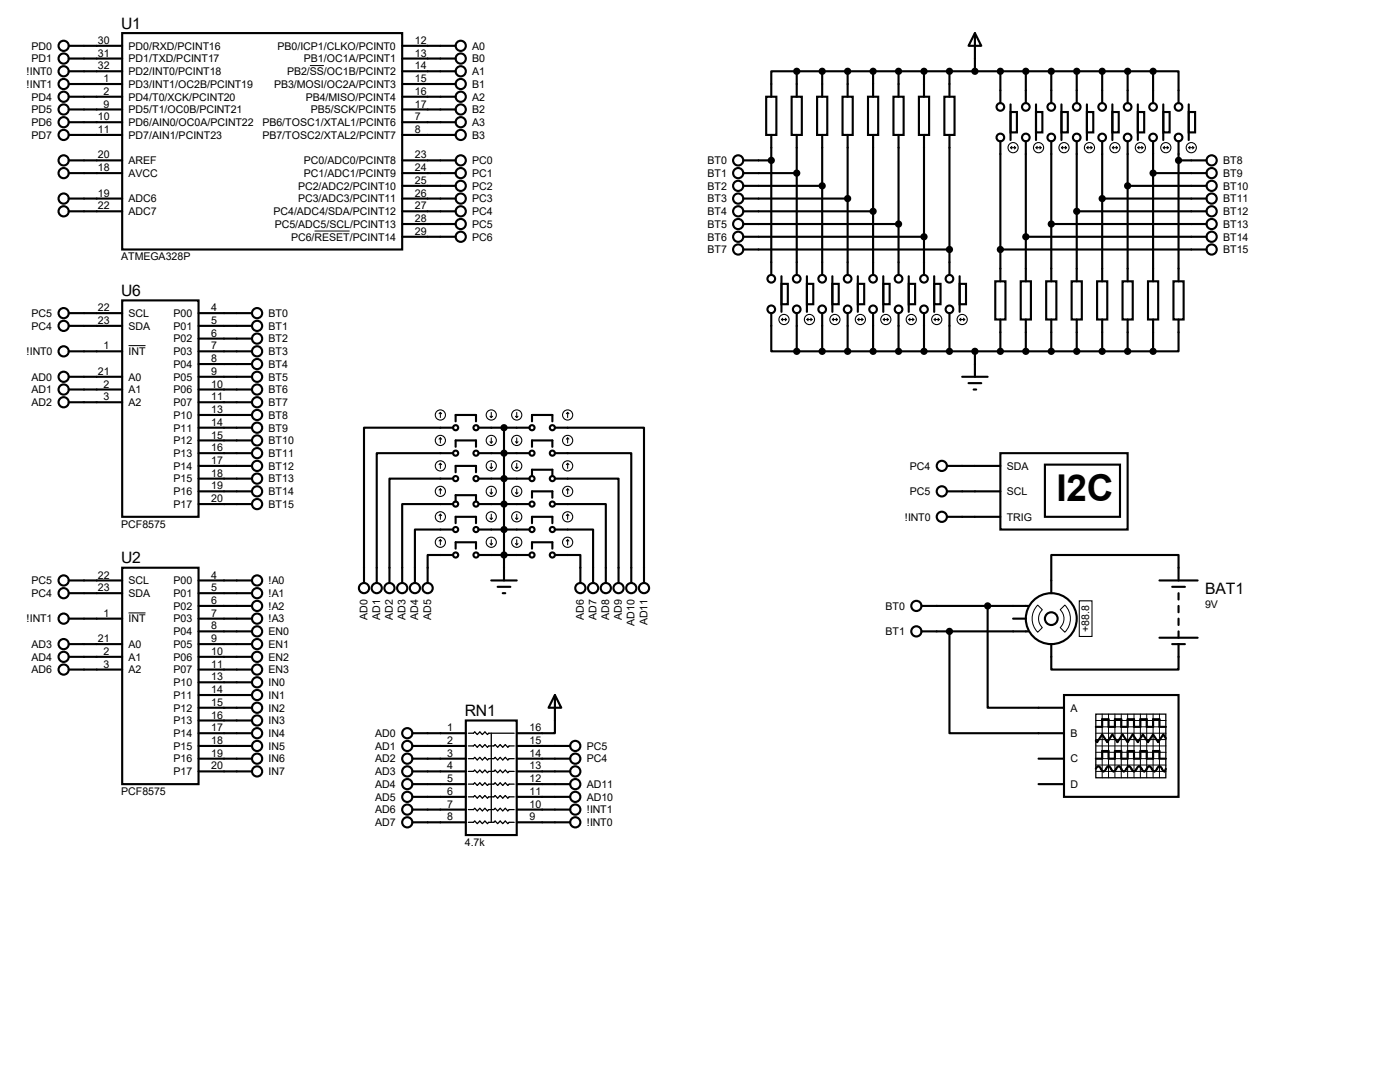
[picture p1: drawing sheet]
<svg xmlns="http://www.w3.org/2000/svg" width="279mm" height="216mm" viewBox="0 0 279 216" stroke-linecap="round" stroke-linejoin="round" font-family="sans-serif">
<g fill="none" stroke="#000" stroke-width=".42">
<path d="M13.7 9.1h10.7M13.7 11.7h10.7M13.7 14.2h10.7M13.7 16.8h10.7M13.7 19.3h10.7M24.4 6.6h55.9v43.2h-55.9zM80.3 9.1h10.6M80.3 11.7h10.6M80.3 14.2h10.6M80.3 16.8h10.6M80.3 19.3h10.6M152.9 19.3h2v7.6h-2z"/>
<path d="M158 19.3h2v7.6h-2zM159 14.2h-5.1v5.1M159 14.2h71.1M159 14.2v5.1M163.1 19.3h2v7.6h-2zM164.1 14.2v5.1M168.1 19.3h2.1v7.6h-2.1zM169.2 14.2v5.1M173.2 19.3h2.1v7.6h-2.1zM174.2 14.2v5.1M178.3 19.3h2v7.6h-2zM179.3 14.2v5.1"/>
<path d="M183.4 19.3h2v7.6h-2zM184.4 14.2v5.1M188.5 19.3h2v7.6h-2zM189.5 14.2v5.1M194.6 6.6l1.2 2.5h-2.5zM194.6 6.6v7.6M199.6 14.2v6.4M204.7 14.2v6.4M209.8 14.2v6.4M214.9 14.2v6.4M220 14.2v6.4M225 14.2v6.4"/>
<path d="M230.1 14.2h5.1v6.4M230.1 14.2v6.4M13.7 21.8h10.7M13.7 24.4h10.7M13.7 26.9h10.7M13.7 39.6h10.7M13.7 32h10.7M13.7 34.5h10.7M80.3 21.8h10.6M80.3 24.4h10.6M80.3 26.9h10.6M80.3 39.6h10.6"/>
<path d="M80.3 32h10.6M80.3 34.5h10.6M80.3 37.1h10.6M148.3 39.6h20.9M148.3 32h5.6M148.3 34.5h10.7M148.3 37.1h15.8M153.9 26.9v28M159 26.9v28M164.1 26.9v28M169.2 26.9v28M174.2 26.9v28"/>
<path d="M179.3 26.9v28M184.4 26.9v28M189.5 26.9v28M199.6 28.2v27.9M201.7 22.4h1.2v4h-1.2zM201.7 20.8v7.1M204.7 28.2v27.9M206.8 22.4h1.2v4h-1.2zM206.8 20.8v7.1M209.8 28.2v27.9M211.8 22.4h1.3v4h-1.3zM211.8 20.8v7.1"/>
<path d="M214.9 28.2v27.9M216.9 22.4h1.3v4h-1.3zM216.9 20.8v7.1M220 39.6h20.8M220 28.2v27.9M222 22.4h1.3v4h-1.3zM222 20.8v7.1M225 37.1h15.8M225 28.2v27.9M227.1 22.4h1.2v4h-1.2zM227.1 20.8v7.1M230.1 34.5h10.7"/>
<path d="M230.1 28.2v27.9M232.2 22.4h1.2v4h-1.2zM232.2 20.8v7.1M235.2 32h5.6M235.2 28.2v27.9M237.2 22.4h1.3v4h-1.3zM237.2 20.8v7.1M13.7 42.2h10.7M24.4 59.9h15.2v43.2h-15.2zM80.3 42.2h10.6M80.3 44.7h10.6M80.3 47.2h10.6"/>
<path d="M148.3 42.2h25.9M148.3 44.7h31M148.3 47.2h36.1M148.3 49.8h41.2M156 56.6h1.2v4.1h-1.2zM156 55.1v7.1M161 56.6h1.3v4.1h-1.3zM161 55.1v7.1M166.1 56.6h1.3v4.1h-1.3zM166.1 55.1v7.1M171.2 56.6h1.3v4.1h-1.3zM171.2 55.1v7.1"/>
<path d="M176.3 56.6h1.2v4.1h-1.2zM176.3 55.1v7.1M181.4 56.6h1.2v4.1h-1.2zM181.4 55.1v7.1M186.4 56.6h1.3v4.1h-1.3zM186.4 55.1v7.1M191.5 56.6h1.3v4.1h-1.3zM191.5 55.1v7.1M198.6 56.1h2.1v7.7h-2.1zM199.6 49.8h41.2M203.7 56.1h2v7.7h-2zM204.7 47.2h36.1"/>
<path d="M208.8 56.1h2v7.7h-2zM209.8 44.7h31M213.9 56.1h2v7.7h-2zM214.9 42.2h25.9M218.9 56.1h2.1v7.7h-2.1zM224 56.1h2.1v7.7h-2.1zM229.1 56.1h2v7.7h-2zM234.2 56.1h2v7.7h-2zM13.7 75.2h10.7M13.7 77.7h10.7M13.7 62.5h10.7M13.7 65h10.7"/>
<path d="M13.7 70.1h10.7M39.6 75.2h10.7M39.6 77.7h10.7M39.6 62.5h10.7M39.6 65h10.7M39.6 72.6h10.7M39.6 67.6h10.7M39.6 70.1h10.7M153.9 62.5v7.6h5.1M159 70.1h71.1M159 62.5v7.6M164.1 62.5v7.6"/>
<path d="M169.2 62.5v7.6M174.2 62.5v7.6M179.3 62.5v7.6M184.4 62.5v7.6M189.5 62.5v7.6M192 75.2h5.1M193.3 76.5h2.5M194.3 77.7h.5M194.6 70.1v5.1M199.6 63.8v6.3M204.7 63.8v6.3M209.8 63.8v6.3"/>
<path d="M214.9 63.8v6.3M220 63.8v6.3M225 63.8v6.3M230.1 63.8v6.3M235.2 63.8v6.3h-5.1M13.7 80.3h10.7M39.6 80.3h10.7M39.6 82.8h10.7M39.6 85.3h10.7M39.6 87.9h10.7M39.6 90.4h10.7M39.6 93h10.7"/>
<path d="M39.6 95.5h10.7M39.6 98h10.7M90.4 95.5h-12.7v20.8M90.4 90.4h-15.2v25.9M90.4 85.3h-17.8v31M90.9 84.1v-1.3h4.1v1.3M90.9 89.2v-1.3h4.1v1.3M90.9 94.2v-1.2h4.1v1.2M95.5 85.3h10.2M95.5 90.4h10.2M95.5 95.5h10.2M100.6 85.3v30.5"/>
<path d="M106.2 84.1v-1.3h4v1.3M106.2 89.2v-1.3h4v1.3M106.2 99.3v-1.3h4v1.3M106.2 95v-1.3h4v1.3M110.7 95.5h12.7v20.8M110.7 90.4h15.3v25.9M110.7 85.3h17.8v31M189 93h10.6M189 98h10.6M199.6 90.4h25.4v15.3h-25.4zM208.5 92.7h15v10.4h-15zM13.7 115.8h10.7"/>
<path d="M13.7 118.4h10.7M24.4 113.3h15.2v43.2h-15.2zM39.6 100.6h10.7M39.6 115.8h10.7M39.6 118.4h10.7M90.4 110.7h-5.1v5.6M90.4 105.7h-7.6v10.6M90.4 100.6h-10.1v15.7M90.9 104.4v-1.3h4.1v1.3M90.9 100.1v-1.3h4.1v1.3M90.9 109.5v-1.3h4.1v1.3M95.5 100.6h10.2"/>
<path d="M95.5 110.7h10.2M95.5 105.7h10.2M98 115.8h5.1M99.3 117.1h2.6M100.3 118.4h.5M106.2 104.4v-1.3h4v1.3M106.2 109.5v-1.3h4v1.3M110.7 110.7h5.1v5.6M110.7 105.7h7.7v10.6M110.7 100.6h10.2v15.7M189 103.1h10.6M231.4 115.8h7.6"/>
<path d="M233.9 117.1h2.6M235.2 115.8v-5.1h-25.4v7.7M235.2 118.4v1.2M13.7 128.5h10.7M13.7 131.1h10.7M13.7 133.6h10.7M13.7 123.4h10.7M39.6 128.5h10.7M39.6 131.1h10.7M39.6 133.6h10.7M39.6 136.1h10.7M39.6 138.7h10.7"/>
<path d="M39.6 126h10.7M39.6 120.9h10.7M39.6 123.4h10.7M110.7 138.7l1.3 2.5h-2.5zM110.7 138.7v7.6h-7.6M183.9 126h21.3M183.9 120.9h21.3M189.5 126v20.3h22.8M197.1 120.9v20.3h15.2M202.2 123.4h2.5M209.8 128.5v5.1h25.4v-5.1M212.3 138.7h22.9v20.3h-22.9z"/>
<path d="M231.4 127.3h7.6M233.9 128.5h2.6M235.2 120.9v1.3M235.2 123.4v1.3M235.2 126v1.3M39.6 141.2h10.7M39.6 143.8h10.7M39.6 146.3h10.7M39.6 148.8h10.7M39.6 151.4h10.7M39.6 153.9h10.7M82.3 146.3h10.7"/>
<path d="M82.3 148.8h10.7M82.3 151.4h10.7M82.3 153.9h10.7M82.3 156.5h10.7M82.3 159h10.7M93 143.8h10.1v22.8h-10.1zM103.1 148.8h10.7M103.1 151.4h10.7M103.1 153.9h10.7M103.1 156.5h10.7M103.1 159h10.7M207.3 151.4h5"/>
<path d="M207.3 156.5h5M218.7 153.4l.5-.5 1 1 1-1 1 1 1.1-1 1 1 1-1 1 1 1-1 1 1 1.1-1 1 1 1-1 1 1 .3-.5M218.7 151.4h1.3v-1.5h1.2v1.5h1.3v-1.5h1.3v1.5h1.2v-1.5h1.3v1.5h1.3v-1.5h1.3v1.5h1.2v-1.5h1.3v1.5h1.3M218.7 145h1.3v-1.5h1.2v1.5h1.3v-1.5h1.3v1.5h1.2v-1.5h1.3v1.5h1.3v-1.5h1.3v1.5h1.2v-1.5h1.3v1.5h1.3M232.7 147.3l-.5-.7-1.1 1.5-1-1.5-1 1.5-1-1.5-1 1.5-1-1.5-1.1 1.5-1-1.5-1 1.5-1-1.5-1 1.5-1-1.5-1.1 1.5-.2-.3M82.3 161.5h10.7M82.3 164.1h10.7M103.1 161.5h10.7M103.1 164.1h10.7"/>
<circle cx="12.7" cy="16.8" r="1.02"/>
<circle cx="12.7" cy="19.3" r="1.02"/>
<circle cx="12.7" cy="9.1" r="1.02"/>
<circle cx="12.7" cy="11.7" r="1.02"/>
<circle cx="12.7" cy="14.2" r="1.02"/>
<circle cx="91.9" cy="19.3" r="1.02"/>
<circle cx="91.9" cy="16.8" r="1.02"/>
<circle cx="91.9" cy="14.2" r="1.02"/>
<circle cx="91.9" cy="11.7" r="1.02"/>
<circle cx="91.9" cy="9.1" r="1.02"/>
<circle cx="12.7" cy="32" r="1.02"/>
<circle cx="12.7" cy="21.8" r="1.02"/>
<circle cx="12.7" cy="24.4" r="1.02"/>
<circle cx="12.7" cy="39.6" r="1.02"/>
<circle cx="12.7" cy="26.9" r="1.02"/>
<circle cx="12.7" cy="34.5" r="1.02"/>
<circle cx="91.9" cy="24.4" r="1.02"/>
<circle cx="91.9" cy="21.8" r="1.02"/>
<circle cx="91.9" cy="26.9" r="1.02"/>
<circle cx="91.9" cy="39.6" r="1.02"/>
<circle cx="91.9" cy="32" r="1.02"/>
<circle cx="91.9" cy="34.5" r="1.02"/>
<circle cx="91.9" cy="37.1" r="1.02"/>
<circle cx="147.3" cy="32" r="1.02"/>
<circle cx="147.3" cy="34.5" r="1.02"/>
<circle cx="147.3" cy="37.1" r="1.02"/>
<circle cx="147.3" cy="39.6" r="1.02"/>
<circle cx="199.6" cy="21.3" r=".76"/>
<circle cx="199.6" cy="27.4" r=".76"/>
<circle cx="204.7" cy="21.3" r=".76"/>
<circle cx="204.7" cy="27.4" r=".76"/>
<circle cx="209.8" cy="27.4" r=".76"/>
<circle cx="209.8" cy="21.3" r=".76"/>
<circle cx="214.9" cy="21.3" r=".76"/>
<circle cx="214.9" cy="27.4" r=".76"/>
<circle cx="220" cy="27.4" r=".76"/>
<circle cx="220" cy="21.3" r=".76"/>
<circle cx="225" cy="27.4" r=".76"/>
<circle cx="225" cy="21.3" r=".76"/>
<circle cx="230.1" cy="27.4" r=".76"/>
<circle cx="230.1" cy="21.3" r=".76"/>
<circle cx="235.2" cy="21.3" r=".76"/>
<circle cx="235.2" cy="27.4" r=".76"/>
<circle cx="241.8" cy="32" r="1.02"/>
<circle cx="241.8" cy="37.1" r="1.02"/>
<circle cx="241.8" cy="34.5" r="1.02"/>
<circle cx="241.8" cy="39.6" r="1.02"/>
<circle cx="12.7" cy="42.2" r="1.02"/>
<circle cx="91.9" cy="47.2" r="1.02"/>
<circle cx="91.9" cy="44.7" r="1.02"/>
<circle cx="91.9" cy="42.2" r="1.02"/>
<circle cx="147.3" cy="49.8" r="1.02"/>
<circle cx="147.3" cy="47.2" r="1.02"/>
<circle cx="147.3" cy="44.7" r="1.02"/>
<circle cx="147.3" cy="42.2" r="1.02"/>
<circle cx="153.9" cy="55.6" r=".76"/>
<circle cx="159" cy="55.6" r=".76"/>
<circle cx="164.1" cy="55.6" r=".76"/>
<circle cx="169.2" cy="55.6" r=".76"/>
<circle cx="174.2" cy="55.6" r=".76"/>
<circle cx="179.3" cy="55.6" r=".76"/>
<circle cx="184.4" cy="55.6" r=".76"/>
<circle cx="189.5" cy="55.6" r=".76"/>
<circle cx="241.8" cy="42.2" r="1.02"/>
<circle cx="241.8" cy="44.7" r="1.02"/>
<circle cx="241.8" cy="47.2" r="1.02"/>
<circle cx="241.8" cy="49.8" r="1.02"/>
<circle cx="12.7" cy="70.1" r="1.02"/>
<circle cx="12.7" cy="65" r="1.02"/>
<circle cx="12.7" cy="77.7" r="1.02"/>
<circle cx="12.7" cy="62.5" r="1.02"/>
<circle cx="12.7" cy="75.2" r="1.02"/>
<circle cx="51.3" cy="77.7" r="1.02"/>
<circle cx="51.3" cy="72.6" r="1.02"/>
<circle cx="51.3" cy="65" r="1.02"/>
<circle cx="51.3" cy="67.6" r="1.02"/>
<circle cx="51.3" cy="70.1" r="1.02"/>
<circle cx="51.3" cy="75.2" r="1.02"/>
<circle cx="51.3" cy="62.5" r="1.02"/>
<circle cx="153.9" cy="61.7" r=".76"/>
<circle cx="159" cy="61.7" r=".76"/>
<circle cx="164.1" cy="61.7" r=".76"/>
<circle cx="169.2" cy="61.7" r=".76"/>
<circle cx="174.2" cy="61.7" r=".76"/>
<circle cx="179.3" cy="61.7" r=".76"/>
<circle cx="184.4" cy="61.7" r=".76"/>
<circle cx="189.5" cy="61.7" r=".76"/>
<circle cx="12.7" cy="80.3" r="1.02"/>
<circle cx="51.3" cy="95.5" r="1.02"/>
<circle cx="51.3" cy="98" r="1.02"/>
<circle cx="51.3" cy="90.4" r="1.02"/>
<circle cx="51.3" cy="87.9" r="1.02"/>
<circle cx="51.3" cy="82.8" r="1.02"/>
<circle cx="51.3" cy="85.3" r="1.02"/>
<circle cx="51.3" cy="93" r="1.02"/>
<circle cx="51.3" cy="80.3" r="1.02"/>
<circle cx="90.9" cy="95.5" r=".51"/>
<circle cx="90.9" cy="85.3" r=".51"/>
<circle cx="90.9" cy="90.4" r=".51"/>
<circle cx="95" cy="90.4" r=".51"/>
<circle cx="95" cy="95.5" r=".51"/>
<circle cx="95" cy="85.3" r=".51"/>
<circle cx="106.2" cy="90.4" r=".51"/>
<circle cx="106.2" cy="85.3" r=".51"/>
<circle cx="106.2" cy="95.5" r=".51"/>
<circle cx="110.2" cy="95.5" r=".51"/>
<circle cx="110.2" cy="90.4" r=".51"/>
<circle cx="110.2" cy="85.3" r=".51"/>
<circle cx="188" cy="98" r="1.02"/>
<circle cx="188" cy="93" r="1.02"/>
<circle cx="12.7" cy="115.8" r="1.02"/>
<circle cx="12.7" cy="118.4" r="1.02"/>
<circle cx="51.3" cy="115.8" r="1.02"/>
<circle cx="51.3" cy="118.4" r="1.02"/>
<circle cx="51.3" cy="100.6" r="1.02"/>
<circle cx="72.6" cy="117.3" r="1.02"/>
<circle cx="75.2" cy="117.3" r="1.02"/>
<circle cx="77.7" cy="117.3" r="1.02"/>
<circle cx="80.3" cy="117.3" r="1.02"/>
<circle cx="82.8" cy="117.3" r="1.02"/>
<circle cx="85.3" cy="117.3" r="1.02"/>
<circle cx="90.9" cy="110.7" r=".51"/>
<circle cx="90.9" cy="100.6" r=".51"/>
<circle cx="90.9" cy="105.7" r=".51"/>
<circle cx="95" cy="105.7" r=".51"/>
<circle cx="95" cy="110.7" r=".51"/>
<circle cx="95" cy="100.6" r=".51"/>
<circle cx="106.2" cy="100.6" r=".51"/>
<circle cx="106.2" cy="110.7" r=".51"/>
<circle cx="106.2" cy="105.7" r=".51"/>
<circle cx="110.2" cy="100.6" r=".51"/>
<circle cx="110.2" cy="110.7" r=".51"/>
<circle cx="110.2" cy="105.7" r=".51"/>
<circle cx="115.8" cy="117.3" r="1.02"/>
<circle cx="118.4" cy="117.3" r="1.02"/>
<circle cx="120.9" cy="117.3" r="1.02"/>
<circle cx="123.4" cy="117.3" r="1.02"/>
<circle cx="126" cy="117.3" r="1.02"/>
<circle cx="128.5" cy="117.3" r="1.02"/>
<circle cx="188" cy="103.1" r="1.02"/>
<circle cx="12.7" cy="133.6" r="1.02"/>
<circle cx="12.7" cy="123.4" r="1.02"/>
<circle cx="12.7" cy="131.1" r="1.02"/>
<circle cx="12.7" cy="128.5" r="1.02"/>
<circle cx="51.3" cy="133.6" r="1.02"/>
<circle cx="51.3" cy="136.1" r="1.02"/>
<circle cx="51.3" cy="131.1" r="1.02"/>
<circle cx="51.3" cy="123.4" r="1.02"/>
<circle cx="51.3" cy="138.7" r="1.02"/>
<circle cx="51.3" cy="128.5" r="1.02"/>
<circle cx="51.3" cy="120.9" r="1.02"/>
<circle cx="51.3" cy="126" r="1.02"/>
<circle cx="182.9" cy="126" r="1.02"/>
<circle cx="182.9" cy="120.9" r="1.02"/>
<circle cx="209.8" cy="123.4" r="5.1"/>
<circle cx="209.8" cy="123.4" r="1.27"/>
<circle cx="51.3" cy="153.9" r="1.02"/>
<circle cx="51.3" cy="148.8" r="1.02"/>
<circle cx="51.3" cy="151.4" r="1.02"/>
<circle cx="51.3" cy="141.2" r="1.02"/>
<circle cx="51.3" cy="143.8" r="1.02"/>
<circle cx="51.3" cy="146.3" r="1.02"/>
<circle cx="81.3" cy="153.9" r="1.02"/>
<circle cx="81.3" cy="148.8" r="1.02"/>
<circle cx="81.3" cy="151.4" r="1.02"/>
<circle cx="81.3" cy="146.3" r="1.02"/>
<circle cx="81.3" cy="156.5" r="1.02"/>
<circle cx="81.3" cy="159" r="1.02"/>
<circle cx="114.8" cy="148.8" r="1.02"/>
<circle cx="114.8" cy="159" r="1.02"/>
<circle cx="114.8" cy="153.9" r="1.02"/>
<circle cx="114.8" cy="156.5" r="1.02"/>
<circle cx="114.8" cy="151.4" r="1.02"/>
<circle cx="81.3" cy="161.5" r="1.02"/>
<circle cx="81.3" cy="164.1" r="1.02"/>
<circle cx="114.8" cy="161.5" r="1.02"/>
<circle cx="114.8" cy="164.1" r="1.02"/>
</g>
<g fill="none" stroke="#000" stroke-width=".2">
<path d="M61.8 13.1h2.8M62.8 46.1h7M25.7 69h3.3M25.7 122.3h3.3M207.1 120.7l.9 1a2.46 2.46 0 0 0 0 3.5l-.9 1a3.9 3.9 0 0 1 0-5.5zM212.5 120.7a3.9 3.9 0 0 1 0 5.5l-.9-1a2.46 2.46 0 0 0 0-3.5zM218.7 146.3h14M218.7 143.8h14M218.7 145h14M218.7 147.6h14M218.7 150.1h14M218.7 151.4h14"/>
<path d="M218.7 152.7h14M218.7 153.9h14M218.7 148.8h14M220 142.5v12.7M221.2 142.5l.1 12.7M222.5 142.5v12.7M223.8 142.5v12.7M225 142.5l.1 12.7M226.3 142.5l.1 12.7M227.6 142.5v12.7M228.9 142.5v12.7M230.1 142.5l.1 12.7"/>
<path d="M231.4 142.5v12.7"/>
</g>
<g fill="none" stroke="#000" stroke-width=".21">
<path d="M201.7 29.5h1M201.7 29.5l.2 .2M201.9 29.2l-.2 .3M202.4 29.2l.3 .3M202.7 29.5l-.3 .2M206.8 29.5h1M206.8 29.5l.2 .2M207 29.2l-.2 .3M207.5 29.2l.3 .3M207.8 29.5l-.3 .2M211.8 29.5h1.1M211.8 29.5l.3 .2"/>
<path d="M212.1 29.2l-.3 .3M212.6 29.2l.3 .3M212.9 29.5l-.3 .2M216.9 29.5h1M216.9 29.5l.3 .2M217.2 29.2l-.3 .3M217.7 29.2l.2 .3M217.9 29.5l-.2 .2M222 29.5h1M222 29.5l.2 .2M222.2 29.2l-.2 .3M222.8 29.2l.2 .3"/>
<path d="M223 29.5l-.2 .2M227.1 29.5h1M227.1 29.5l.2 .2M227.3 29.2l-.2 .3M227.8 29.2l.3 .3M228.1 29.5l-.3 .2M232.2 29.5h1M232.2 29.5l.2 .2M232.4 29.2l-.2 .3M232.9 29.2l.3 .3M233.2 29.5l-.3 .2M237.2 29.5h1.1"/>
<path d="M237.2 29.5l.3 .2M237.5 29.2l-.3 .3M238 29.2l.3 .3M238.3 29.5l-.3 .2M156 63.8h1M156 63.8l.2 .2M156.2 63.5l-.2 .3M156.7 63.5l.3 .3M157 63.8l-.3 .2M161 63.8h1.1M161 63.8l.3 .2M161.3 63.5l-.3 .3"/>
<path d="M161.8 63.5l.3 .3M162.1 63.8l-.3 .2M166.1 63.8h1M166.1 63.8l.3 .2M166.4 63.5l-.3 .3M166.9 63.5l.2 .3M167.1 63.8l-.2 .2M171.2 63.8h1M171.2 63.8l.2 .2M171.4 63.5l-.2 .3M172 63.5l.2 .3M172.2 63.8l-.2 .2"/>
<path d="M176.3 63.8h1M176.3 63.8l.2 .2M176.5 63.5l-.2 .3M177 63.5l.3 .3M177.3 63.8l-.3 .2M181.4 63.8h1M181.4 63.8l.2 .2M181.6 63.5l-.2 .3M182.1 63.5l.3 .3M182.4 63.8l-.3 .2M186.4 63.8h1.1M186.4 63.8l.3 .2"/>
<path d="M186.7 63.5l-.3 .3M187.2 63.5l.3 .3M187.5 63.8l-.3 .2M191.5 63.8h1M191.5 63.8l.3 .2M191.8 63.5l-.3 .3M192.3 63.5l.2 .3M192.5 63.8l-.2 .2M87.9 82.3v1M87.9 87.4v1M87.9 92.5v1M87.9 97.5v1.1"/>
<path d="M87.9 97.5l-.3 .3M87.9 97.5l.2 .3M87.9 92.5l-.3 .2M87.9 92.5l.2 .2M87.9 87.4l-.3 .2M87.9 87.4l.2 .2M87.9 82.3l-.3 .2M87.9 82.3l.2 .2M97.8 98.3l.2 .3M97.8 93.2l.2 .3M97.8 88.1l.2 .3M97.8 83.1l.2 .2"/>
<path d="M98 82.3v1M98 87.4v1M98 92.5v1M98 97.5v1.1M98.3 98.3l-.3 .3M98.3 93.2l-.3 .3M98.3 88.1l-.3 .3M98.3 83.1l-.3 .2M102.9 98.3l.2 .3M102.9 93.2l.2 .3M102.9 88.1l.2 .3M102.9 83.1l.2 .2"/>
<path d="M103.1 82.3v1M103.1 87.4v1M103.1 92.5v1M103.1 97.5v1.1M103.4 98.3l-.3 .3M103.4 93.2l-.3 .3M103.4 88.1l-.3 .3M103.4 83.1l-.3 .2M113.3 82.3l-.3 .2M113.3 82.3v1M113.3 87.4v1M113.3 92.5v1"/>
<path d="M113.3 97.5v1.1M113.3 97.5l.2 .3M113.3 97.5l-.3 .3M113.3 92.5l.2 .2M113.3 92.5l-.3 .2M113.3 87.4l.2 .2M113.3 87.4l-.3 .2M113.3 82.3l.2 .2M87.9 107.7l-.3 .2M87.9 107.7l.2 .2M87.9 102.6v1M87.9 107.7v1"/>
<path d="M87.9 102.6l-.3 .3M87.9 102.6l.2 .3M97.8 108.5l.2 .2M97.8 103.4l.2 .2M98 102.6v1M98 107.7v1M98.3 108.5l-.3 .2M98.3 103.4l-.3 .2M102.9 108.5l.2 .2M102.9 103.4l.2 .2M103.1 102.6v1M103.1 107.7v1"/>
<path d="M103.4 103.4l-.3 .2M103.4 108.5l-.3 .2M113.3 107.7l.2 .2M113.3 107.7l-.3 .2M113.3 102.6v1M113.3 107.7v1M113.3 102.6l.2 .3M113.3 102.6l-.3 .3M215.4 119.9h2.5v7.1h-2.5z"/>
<circle cx="202.2" cy="29.5" r="1.02"/>
<circle cx="207.3" cy="29.5" r="1.02"/>
<circle cx="212.3" cy="29.5" r="1.02"/>
<circle cx="217.4" cy="29.5" r="1.02"/>
<circle cx="222.5" cy="29.5" r="1.02"/>
<circle cx="227.6" cy="29.5" r="1.02"/>
<circle cx="232.7" cy="29.5" r="1.02"/>
<circle cx="237.7" cy="29.5" r="1.02"/>
<circle cx="156.5" cy="63.8" r="1.02"/>
<circle cx="161.5" cy="63.8" r="1.02"/>
<circle cx="166.6" cy="63.8" r="1.02"/>
<circle cx="171.7" cy="63.8" r="1.02"/>
<circle cx="176.8" cy="63.8" r="1.02"/>
<circle cx="181.9" cy="63.8" r="1.02"/>
<circle cx="186.9" cy="63.8" r="1.02"/>
<circle cx="192" cy="63.8" r="1.02"/>
<circle cx="87.9" cy="82.8" r="1.02"/>
<circle cx="87.9" cy="98" r="1.02"/>
<circle cx="87.9" cy="87.9" r="1.02"/>
<circle cx="87.9" cy="93" r="1.02"/>
<circle cx="98" cy="98" r="1.02"/>
<circle cx="98" cy="82.8" r="1.02"/>
<circle cx="98" cy="87.9" r="1.02"/>
<circle cx="98" cy="93" r="1.02"/>
<circle cx="103.1" cy="98" r="1.02"/>
<circle cx="103.1" cy="87.9" r="1.02"/>
<circle cx="103.1" cy="82.8" r="1.02"/>
<circle cx="103.1" cy="93" r="1.02"/>
<circle cx="113.3" cy="93" r="1.02"/>
<circle cx="113.3" cy="98" r="1.02"/>
<circle cx="113.3" cy="87.9" r="1.02"/>
<circle cx="113.3" cy="82.8" r="1.02"/>
<circle cx="87.9" cy="108.2" r="1.02"/>
<circle cx="87.9" cy="103.1" r="1.02"/>
<circle cx="98" cy="108.2" r="1.02"/>
<circle cx="98" cy="103.1" r="1.02"/>
<circle cx="103.1" cy="108.2" r="1.02"/>
<circle cx="103.1" cy="103.1" r="1.02"/>
<circle cx="113.3" cy="103.1" r="1.02"/>
<circle cx="113.3" cy="108.2" r="1.02"/>
</g>
<g fill="#000" stroke="#000" stroke-width=".42">
<circle cx="159" cy="14.2" r=".51"/>
<circle cx="164.1" cy="14.2" r=".51"/>
<circle cx="169.2" cy="14.2" r=".51"/>
<circle cx="174.2" cy="14.2" r=".51"/>
<circle cx="179.3" cy="14.2" r=".51"/>
<circle cx="184.4" cy="14.2" r=".51"/>
<circle cx="189.5" cy="14.2" r=".51"/>
<circle cx="194.6" cy="14.2" r=".51"/>
<circle cx="199.6" cy="14.2" r=".51"/>
<circle cx="204.7" cy="14.2" r=".51"/>
<circle cx="209.8" cy="14.2" r=".51"/>
<circle cx="214.9" cy="14.2" r=".51"/>
<circle cx="220" cy="14.2" r=".51"/>
<circle cx="225" cy="14.2" r=".51"/>
<circle cx="230.1" cy="14.2" r=".51"/>
<circle cx="153.9" cy="32" r=".51"/>
<circle cx="159" cy="34.5" r=".51"/>
<circle cx="164.1" cy="37.1" r=".51"/>
<circle cx="169.2" cy="39.6" r=".51"/>
<circle cx="220" cy="39.6" r=".51"/>
<circle cx="225" cy="37.1" r=".51"/>
<circle cx="230.1" cy="34.5" r=".51"/>
<circle cx="235.2" cy="32" r=".51"/>
<circle cx="174.2" cy="42.2" r=".51"/>
<circle cx="179.3" cy="44.7" r=".51"/>
<circle cx="184.4" cy="47.2" r=".51"/>
<circle cx="189.5" cy="49.8" r=".51"/>
<circle cx="199.6" cy="49.8" r=".51"/>
<circle cx="204.7" cy="47.2" r=".51"/>
<circle cx="209.8" cy="44.7" r=".51"/>
<circle cx="214.9" cy="42.2" r=".51"/>
<circle cx="159" cy="70.1" r=".51"/>
<circle cx="164.1" cy="70.1" r=".51"/>
<circle cx="169.2" cy="70.1" r=".51"/>
<circle cx="174.2" cy="70.1" r=".51"/>
<circle cx="179.3" cy="70.1" r=".51"/>
<circle cx="184.4" cy="70.1" r=".51"/>
<circle cx="189.5" cy="70.1" r=".51"/>
<circle cx="194.6" cy="70.1" r=".51"/>
<circle cx="199.6" cy="70.1" r=".51"/>
<circle cx="204.7" cy="70.1" r=".51"/>
<circle cx="209.8" cy="70.1" r=".51"/>
<circle cx="214.9" cy="70.1" r=".51"/>
<circle cx="220" cy="70.1" r=".51"/>
<circle cx="225" cy="70.1" r=".51"/>
<circle cx="230.1" cy="70.1" r=".51"/>
<circle cx="100.6" cy="90.4" r=".51"/>
<circle cx="100.6" cy="95.5" r=".51"/>
<circle cx="100.6" cy="85.3" r=".51"/>
<circle cx="100.6" cy="100.6" r=".51"/>
<circle cx="100.6" cy="110.7" r=".51"/>
<circle cx="100.6" cy="105.7" r=".51"/>
<circle cx="189.5" cy="126" r=".51"/>
<circle cx="197.1" cy="120.9" r=".51"/>
</g>
<path d="M93.5 146.3h1l.2-.3 .5 .6 .6-.6 .5 .6 .5-.6 .5 .6 .2-.3h5.1M93.5 151.4h1l.2-.3 .5 .5 .6-.5 .5 .5 .5-.5 .5 .5 .2-.2h1.1l.2-.3 .5 .5 .5-.5 .5 .5 .5-.5 .5 .5 .3-.2h1M93.5 148.8h1l.2-.2 .5 .5 .6-.5 .5 .5 .5-.5 .5 .5 .2-.3h1.1l.2-.2 .5 .5 .5-.5 .5 .5 .5-.5 .5 .5 .3-.3h1M93.5 153.9h1l.2-.2 .5 .5 .6-.5 .5 .5 .5-.5 .5 .5 .2-.3h1.1l.2-.2 .5 .5 .5-.5 .5 .5 .5-.5 .5 .5 .3-.3h1M93.5 156.5h1l.2-.3 .5 .5 .6-.5 .5 .5 .5-.5 .5 .5 .2-.2h1.1l.2-.3 .5 .5 .5-.5 .5 .5 .5-.5 .5 .5 .3-.2h1M93.5 159h1l.2-.3 .5 .6 .6-.6 .5 .6 .5-.6 .5 .6 .2-.3h1.1l.2-.3 .5 .6 .5-.6 .5 .6 .5-.6 .5 .6 .3-.3h1M98 146.3v17.8M218.7 142.5h14v12.7h-14zM93.5 161.5h1l.2-.2 .5 .5 .6-.5 .5 .5 .5-.5 .5 .5 .2-.3h1.1l.2-.2 .5 .5 .5-.5 .5 .5 .5-.5 .5 .5 .3-.3h1M93.5 164.1h1l.2-.3 .5 .5 .6-.5 .5 .5 .5-.5 .5 .5 .2-.2h1.1l.2-.3 .5 .5 .5-.5 .5 .5 .5-.5 .5 .5 .3-.2h1" fill="none" stroke="#000" stroke-width=".25"/>
<text font-size="7.4" x="210.8" y="100">I2C</text>
<g font-size="3.1">
<text x="24.2" y="5.7">U1</text>
<text x="24.2" y="59.1">U6</text>
<text x="24.2" y="112.4">U2</text>
<text x="240.5" y="118.4">BAT1</text>
<text x="92.8" y="142.9">RN1</text>
</g>
<g font-size="2.1">
<text x="6.3" y="9.9">PD0</text>
<text x="19.5" y="11.3">31</text>
<text x="19.5" y="8.8">30</text>
<text x="25.7" y="9.9">PD0/RXD/PCINT16</text>
<text x="55.4" y="9.9">PB0/ICP1/CLKO/PCINT0</text>
<text x="82.8" y="8.8">12</text>
<text x="82.8" y="11.3">13</text>
<text x="94.2" y="9.9">A0</text>
<text x="5.3" y="15">!INT0</text>
<text x="5.3" y="17.5">!INT1</text>
<text x="6.3" y="12.4">PD1</text>
<text x="19.5" y="13.8">32</text>
<text x="20.7" y="16.4">1</text>
<text x="25.7" y="17.5">PD3/INT1/OC2B/PCINT19</text>
<text x="25.7" y="15">PD2/INT0/PCINT18</text>
<text x="25.7" y="12.4">PD1/TXD/PCINT17</text>
<text x="54.7" y="17.5">PB3/MOSI/OC2A/PCINT3</text>
<text x="57.3" y="15">PB2/SS/OC1B/PCINT2</text>
<text x="60.7" y="12.4">PB1/OC1A/PCINT1</text>
<text x="82.8" y="16.4">15</text>
<text x="82.8" y="13.8">14</text>
<text x="94.2" y="12.4">B0</text>
<text x="94.2" y="15">A1</text>
<text x="94.2" y="17.5">B1</text>
<text x="6.3" y="20.1">PD4</text>
<text x="6.3" y="22.6">PD5</text>
<text x="20.7" y="21.5">9</text>
<text x="20.7" y="18.9">2</text>
<text x="25.7" y="22.6">PD5/T1/OC0B/PCINT21</text>
<text x="25.7" y="20.1">PD4/T0/XCK/PCINT20</text>
<text x="61" y="20.1">PB4/MISO/PCINT4</text>
<text x="62.1" y="22.6">PB5/SCK/PCINT5</text>
<text x="82.8" y="18.9">16</text>
<text x="82.8" y="21.5">17</text>
<text x="94.2" y="20.1">A2</text>
<text x="94.2" y="22.6">B2</text>
<text x="6.3" y="25.1">PD6</text>
<text x="6.3" y="27.7">PD7</text>
<text x="19.5" y="24">10</text>
<text x="19.5" y="26.5">11</text>
<text x="25.7" y="25.1">PD6/AIN0/OC0A/PCINT22</text>
<text x="25.7" y="27.7">PD7/AIN1/PCINT23</text>
<text x="52.4" y="27.7">PB7/TOSC2/XTAL2/PCINT7</text>
<text x="52.4" y="25.1">PB6/TOSC1/XTAL1/PCINT6</text>
<text x="82.8" y="26.5">8</text>
<text x="82.8" y="24">7</text>
<text x="94.2" y="25.1">A3</text>
<text x="94.2" y="27.7">B3</text>
<text x="19.5" y="34.2">18</text>
<text x="19.5" y="31.6">20</text>
<text x="25.7" y="35.3">AVCC</text>
<text x="25.7" y="32.8">AREF</text>
<text x="60.7" y="35.3">PC1/ADC1/PCINT9</text>
<text x="60.7" y="32.8">PC0/ADC0/PCINT8</text>
<text x="82.8" y="34.2">24</text>
<text x="82.8" y="31.6">23</text>
<text x="94.2" y="32.8">PC0</text>
<text x="94.2" y="35.3">PC1</text>
<text x="141.2" y="32.8">BT0</text>
<text x="141.2" y="35.3">BT1</text>
<text x="244.1" y="32.8">BT8</text>
<text x="244.1" y="35.3">BT9</text>
<text x="19.5" y="39.2">19</text>
<text x="19.5" y="41.8">22</text>
<text x="25.7" y="40.4">ADC6</text>
<text x="59.5" y="40.4">PC3/ADC3/PCINT11</text>
<text x="59.5" y="37.8">PC2/ADC2/PCINT10</text>
<text x="82.8" y="41.8">27</text>
<text x="82.8" y="39.2">26</text>
<text x="82.8" y="36.7">25</text>
<text x="94.2" y="37.8">PC2</text>
<text x="94.2" y="40.4">PC3</text>
<text x="141.2" y="37.8">BT2</text>
<text x="141.2" y="40.4">BT3</text>
<text x="244.1" y="37.8">BT10</text>
<text x="244.1" y="40.4">BT11</text>
<text x="25.7" y="42.9">ADC7</text>
<text x="54.6" y="42.9">PC4/ADC4/SDA/PCINT12</text>
<text x="54.8" y="45.5">PC5/ADC5/SCL/PCINT13</text>
<text x="82.8" y="46.9">29</text>
<text x="82.8" y="44.3">28</text>
<text x="94.2" y="42.9">PC4</text>
<text x="94.2" y="45.5">PC5</text>
<text x="141.2" y="42.9">BT4</text>
<text x="141.2" y="45.5">BT5</text>
<text x="244.1" y="42.9">BT12</text>
<text x="244.1" y="45.5">BT13</text>
<text x="24.2" y="51.9">ATMEGA328P</text>
<text x="58.1" y="48">PC6/RESET/PCINT14</text>
<text x="94.2" y="48">PC6</text>
<text x="141.2" y="48">BT6</text>
<text x="141.2" y="50.5">BT7</text>
<text x="244.1" y="48">BT14</text>
<text x="244.1" y="50.5">BT15</text>
<text x="6.3" y="63.2">PC5</text>
<text x="6.3" y="65.8">PC4</text>
<text x="19.5" y="62.1">22</text>
<text x="19.5" y="64.6">23</text>
<text x="25.7" y="63.2">SCL</text>
<text x="25.7" y="65.8">SDA</text>
<text x="34.6" y="63.2">P00</text>
<text x="34.6" y="65.8">P01</text>
<text x="42.2" y="62.1">4</text>
<text x="42.2" y="64.6">5</text>
<text x="53.6" y="63.2">BT0</text>
<text x="53.6" y="65.8">BT1</text>
<text x="5.3" y="70.9">!INT0</text>
<text x="20.7" y="69.7">1</text>
<text x="25.7" y="70.9">INT</text>
<text x="34.6" y="68.3">P02</text>
<text x="34.6" y="70.9">P03</text>
<text x="42.2" y="67.2">6</text>
<text x="42.2" y="69.7">7</text>
<text x="53.6" y="68.3">BT2</text>
<text x="53.6" y="70.9">BT3</text>
<text x="6.3" y="75.9">AD0</text>
<text x="19.5" y="74.8">21</text>
<text x="20.7" y="77.3">2</text>
<text x="25.7" y="75.9">A0</text>
<text x="34.6" y="73.4">P04</text>
<text x="34.6" y="75.9">P05</text>
<text x="42.2" y="72.3">8</text>
<text x="42.2" y="74.8">9</text>
<text x="42.2" y="77.3">10</text>
<text x="53.6" y="73.4">BT4</text>
<text x="53.6" y="75.9">BT5</text>
<text x="6.3" y="78.5">AD1</text>
<text x="6.3" y="81">AD2</text>
<text x="20.7" y="79.9">3</text>
<text x="25.7" y="78.5">A1</text>
<text x="25.7" y="81">A2</text>
<text x="34.6" y="78.5">P06</text>
<text x="34.6" y="81">P07</text>
<text x="34.6" y="83.6">P10</text>
<text x="42.2" y="79.9">11</text>
<text x="42.2" y="82.4">13</text>
<text x="53.6" y="83.6">BT8</text>
<text x="53.6" y="78.5">BT6</text>
<text x="53.6" y="81">BT7</text>
<text x="34.6" y="86.1">P11</text>
<text x="34.6" y="88.6">P12</text>
<text x="42.2" y="85">14</text>
<text x="42.2" y="87.5">15</text>
<text x="53.6" y="86.1">BT9</text>
<text x="53.6" y="88.6">BT10</text>
<text x="34.6" y="91.2">P13</text>
<text x="34.6" y="93.7">P14</text>
<text x="42.2" y="90">16</text>
<text x="42.2" y="92.6">17</text>
<text x="42.2" y="95.1">18</text>
<text x="53.6" y="91.2">BT11</text>
<text x="53.6" y="93.7">BT12</text>
<text x="181.6" y="93.7">PC4</text>
<text x="200.9" y="93.7">SDA</text>
<text x="34.6" y="96.3">P15</text>
<text x="34.6" y="98.8">P16</text>
<text x="34.6" y="101.3">P17</text>
<text x="42.2" y="97.7">19</text>
<text x="42.2" y="100.2">20</text>
<text x="53.6" y="96.3">BT13</text>
<text x="53.6" y="98.8">BT14</text>
<text x="53.6" y="101.3">BT15</text>
<text x="181.6" y="98.8">PC5</text>
<text x="200.9" y="98.8">SCL</text>
<text x="24.2" y="105.3">PCF8575</text>
<text x="180.6" y="103.9">!INT0</text>
<text x="200.9" y="103.9">TRIG</text>
<text x="6.3" y="116.6">PC5</text>
<text x="6.3" y="119.1">PC4</text>
<text x="19.5" y="115.4">22</text>
<text x="19.5" y="118">23</text>
<text x="25.7" y="116.6">SCL</text>
<text x="25.7" y="119.1">SDA</text>
<text x="34.6" y="116.6">P00</text>
<text x="34.6" y="119.1">P01</text>
<text x="42.2" y="115.4">4</text>
<text x="42.2" y="118">5</text>
<text x="53.6" y="116.6">!A0</text>
<text x="53.6" y="119.1">!A1</text>
<text x="5.3" y="124.2">!INT1</text>
<text x="20.7" y="123.1">1</text>
<text x="25.7" y="124.2">INT</text>
<text x="34.6" y="121.7">P02</text>
<text x="34.6" y="124.2">P03</text>
<text x="42.2" y="120.5">6</text>
<text x="42.2" y="123.1">7</text>
<text x="42.2" y="125.6">8</text>
<text x="53.6" y="121.7">!A2</text>
<text x="53.6" y="124.2">!A3</text>
<text x="73.3" y="123.7" transform="rotate(-90 73.3 123.7)">AD0</text>
<text x="75.9" y="123.7" transform="rotate(-90 75.9 123.7)">AD1</text>
<text x="78.4" y="123.7" transform="rotate(-90 78.4 123.7)">AD2</text>
<text x="80.9" y="123.7" transform="rotate(-90 80.9 123.7)">AD3</text>
<text x="83.5" y="123.7" transform="rotate(-90 83.5 123.7)">AD4</text>
<text x="86" y="123.7" transform="rotate(-90 86 123.7)">AD5</text>
<text x="116.5" y="123.7" transform="rotate(-90 116.5 123.7)">AD6</text>
<text x="119" y="123.7" transform="rotate(-90 119 123.7)">AD7</text>
<text x="121.6" y="123.7" transform="rotate(-90 121.6 123.7)">AD8</text>
<text x="124.1" y="123.7" transform="rotate(-90 124.1 123.7)">AD9</text>
<text x="126.7" y="124.9" transform="rotate(-90 126.7 124.9)">AD10</text>
<text x="129.2" y="124.8" transform="rotate(-90 129.2 124.8)">AD11</text>
<text x="176.7" y="121.7">BT0</text>
<text x="240.5" y="121.4">9V</text>
<text x="6.3" y="129.3">AD3</text>
<text x="6.3" y="131.8">AD4</text>
<text x="19.5" y="128.1">21</text>
<text x="20.7" y="130.7">2</text>
<text x="25.7" y="129.3">A0</text>
<text x="25.7" y="131.8">A1</text>
<text x="34.6" y="126.7">P04</text>
<text x="34.6" y="129.3">P05</text>
<text x="34.6" y="131.8">P06</text>
<text x="42.2" y="128.1">9</text>
<text x="42.2" y="130.7">10</text>
<text x="53.6" y="126.7">EN0</text>
<text x="53.6" y="129.3">EN1</text>
<text x="53.6" y="131.8">EN2</text>
<text x="176.7" y="126.7">BT1</text>
<text x="217.3" y="126.1" transform="rotate(-90 217.3 126.1)">+88.8</text>
<text x="6.3" y="134.4">AD6</text>
<text x="20.7" y="133.2">3</text>
<text x="25.7" y="134.4">A2</text>
<text x="34.6" y="134.4">P07</text>
<text x="34.6" y="136.9">P10</text>
<text x="42.2" y="133.2">11</text>
<text x="42.2" y="135.8">13</text>
<text x="53.6" y="136.9">IN0</text>
<text x="53.6" y="134.4">EN3</text>
<text x="34.6" y="139.4">P11</text>
<text x="34.6" y="142">P12</text>
<text x="42.2" y="138.3">14</text>
<text x="42.2" y="140.8">15</text>
<text x="42.2" y="143.4">16</text>
<text x="53.6" y="139.4">IN1</text>
<text x="53.6" y="142">IN2</text>
<text x="213.6" y="142">A</text>
<text x="34.6" y="144.5">P13</text>
<text x="34.6" y="147.1">P14</text>
<text x="34.6" y="149.6">P15</text>
<text x="42.2" y="145.9">17</text>
<text x="42.2" y="148.5">18</text>
<text x="53.6" y="144.5">IN3</text>
<text x="53.6" y="147.1">IN4</text>
<text x="53.6" y="149.6">IN5</text>
<text x="74.9" y="147.1">AD0</text>
<text x="74.9" y="149.6">AD1</text>
<text x="89.2" y="145.9">1</text>
<text x="89.2" y="148.5">2</text>
<text x="105.7" y="145.9">16</text>
<text x="105.7" y="148.5">15</text>
<text x="117.1" y="149.6">PC5</text>
<text x="213.6" y="147.1">B</text>
<text x="34.6" y="152.1">P16</text>
<text x="34.6" y="154.7">P17</text>
<text x="42.2" y="151">19</text>
<text x="42.2" y="153.5">20</text>
<text x="53.6" y="152.1">IN6</text>
<text x="53.6" y="154.7">IN7</text>
<text x="74.9" y="152.1">AD2</text>
<text x="74.9" y="154.7">AD3</text>
<text x="89.2" y="151">3</text>
<text x="89.2" y="153.5">4</text>
<text x="105.7" y="151">14</text>
<text x="105.7" y="153.5">13</text>
<text x="117.1" y="152.1">PC4</text>
<text x="213.6" y="152.1">C</text>
<text x="24.2" y="158.6">PCF8575</text>
<text x="74.9" y="157.2">AD4</text>
<text x="74.9" y="159.8">AD5</text>
<text x="89.2" y="156.1">5</text>
<text x="89.2" y="158.6">6</text>
<text x="89.2" y="161.2">7</text>
<text x="105.7" y="156.1">12</text>
<text x="105.7" y="158.6">11</text>
<text x="105.7" y="161.2">10</text>
<text x="117.1" y="159.8">AD10</text>
<text x="117.1" y="157.2">AD11</text>
<text x="213.6" y="157.2">D</text>
<text x="74.9" y="162.3">AD6</text>
<text x="74.9" y="164.8">AD7</text>
<text x="89.2" y="163.7">8</text>
<text x="105.7" y="163.7">9</text>
<text x="117.1" y="164.8">!INT0</text>
<text x="117.1" y="162.3">!INT1</text>
<text x="92.8" y="168.8">4.7k</text>
</g>
</svg>
